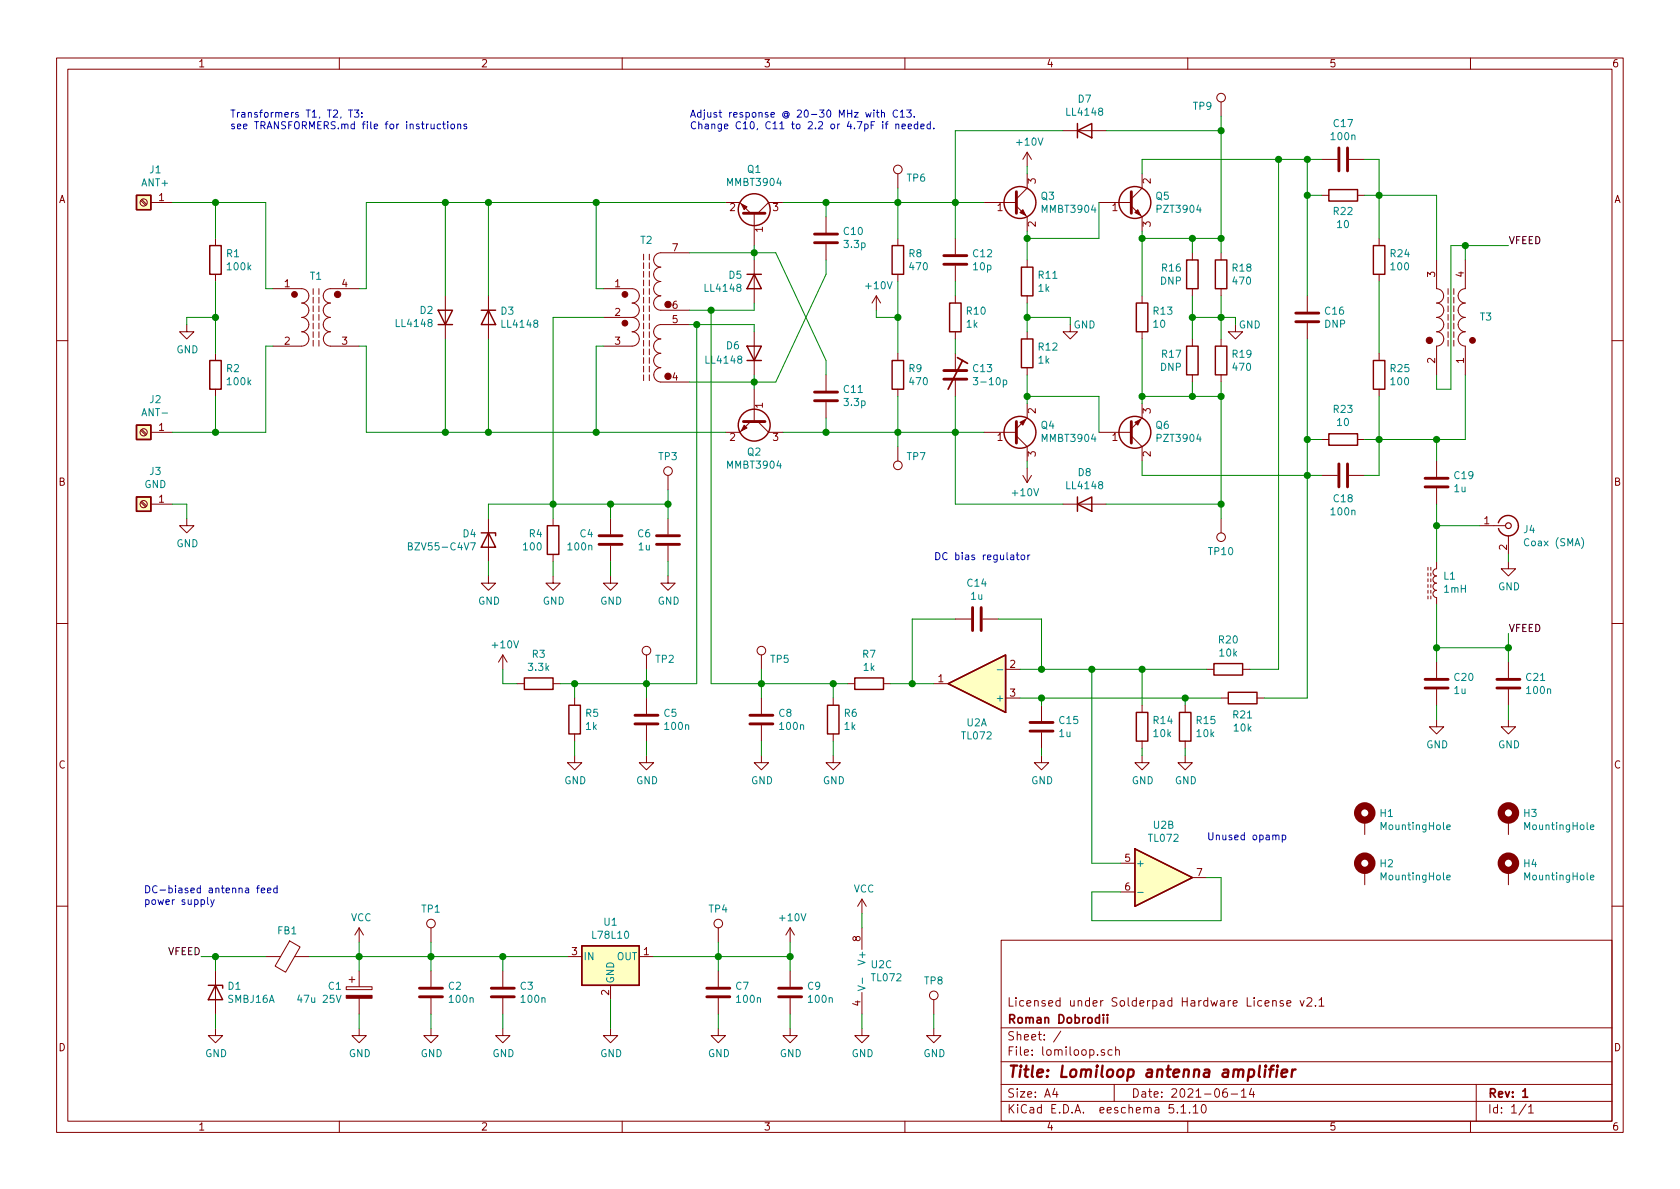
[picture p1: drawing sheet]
<svg xmlns="http://www.w3.org/2000/svg" width="297mm" height="210mm" viewBox="0 0 297 210" stroke-linecap="round" stroke-linejoin="round" font-family="sans-serif">
<g fill="none" stroke="#840000" stroke-width=".18">
<path d="M10 10.3h277v189.9h-277zM12 12.2h273v186.1h-273zM60 10.3v1.9M110 10.3v1.9M160 10.3v1.9M210 10.3v1.9M215.9 18v2.6M260 10.3v1.9M24.9 35.5l.9 .8M25.1 35.3l.8 .8M26.7 35.8h3.8M128.3 35.8h2.5l1.9 1.9"/>
<path d="M133.3 37.7v5.7M138.4 35.8h-2.5l-1.9 1.9M146 38.3v2.8M158.7 30.7v2.6M174 35.8h5.7M179.7 36.4l1.9 1.9v2.6M181.6 26.9v2.6M181.6 30.7v2.6l-1.9 1.9M181.6 26.9l-.8 1.3M181.6 26.9l.8 1.3M188 23.1h7.6M194.3 35.8h5.7"/>
<path d="M200 36.4l1.9 1.9v2.6M201.9 30.7v2.6l-1.9 1.9M233.7 34.5h1.2M233.7 28.2h2.8M238.5 28.2h2.8M240 34.5h1.3M33 57.4v1.3h1.3l-1.3 1.2-1.3-1.2h1.3M38.1 42.2v1.2M38.1 48.5v1.3M48.3 51h5a1.27 1.27 0 0 1 1.3 1.3 1.27 1.27 0 0 1-1.3 1.3 1.27 1.27 0 0 1 1.3 1.3 1.27 1.27 0 0 1-1.3 1.2 1.27 1.27 0 0 1 1.3 1.3 1.27 1.27 0 0 1-1.3 1.3 1.27 1.27 0 0 1 1.3 1.2 1.27 1.27 0 0 1-1.3 1.3h-5M55.4 51v1.1M55.4 52.6v1"/>
<path d="M55.4 54.1v1M55.4 55.6v1M55.4 57.1v1.1M55.4 58.7v1M56.4 51v1.1M56.4 52.6v1M56.4 54.1v1M56.4 55.6v1M56.4 57.1v1.1M56.4 58.7v1M63.5 51h-5.1a1.27 1.27 0 0 0-1.3 1.3 1.27 1.27 0 0 0 1.3 1.3 1.27 1.27 0 0 0-1.3 1.3 1.27 1.27 0 0 0 1.3 1.2 1.27 1.27 0 0 0-1.3 1.3 1.27 1.27 0 0 0 1.3 1.3 1.27 1.27 0 0 0-1.2 1.2 1.27 1.27 0 0 0 1.2 1.3h5.1M78.7 52.3v7.6"/>
<path d="M86.4 52.3v7.6M106.7 51h5.1a1.27 1.27 0 0 1 1.2 1.3 1.27 1.27 0 0 1-1.2 1.3 1.27 1.27 0 0 1 1.2 1.3 1.27 1.27 0 0 1-1.2 1.2M106.7 56.1h5.1M111.8 56.1a1.27 1.27 0 0 1 1.2 1.3 1.27 1.27 0 0 1-1.2 1.3 1.27 1.27 0 0 1 1.2 1.2 1.27 1.27 0 0 1-1.2 1.3h-5.1M113.8 45v1M113.8 46.5v1M113.8 48v1M113.8 49.5v1M113.8 51v1.1M113.8 52.6v1M113.8 54.1v1M113.8 55.6v1"/>
<path d="M113.8 57.1v1.1M113.8 58.7v1M114.8 45v1M114.8 46.5v1M114.8 48v1M114.8 49.5v1M114.8 51v1.1M114.8 52.6v1M114.8 54.1v1M114.8 55.6v1M114.8 57.1v1.1M114.8 58.7v1"/>
<path d="M121.9 57.4h-5.1a1.27 1.27 0 0 0-1.2 1.3 1.27 1.27 0 0 0 1.2 1.2 1.27 1.27 0 0 0-1.2 1.3 1.27 1.27 0 0 0 1.2 1.3 1.27 1.27 0 0 0-1.2 1.2 1.27 1.27 0 0 0 1.2 1.3 1.27 1.27 0 0 0-1.2 1.3 1.27 1.27 0 0 0 1.2 1.3h5.1M121.9 44.7h-5.1a1.27 1.27 0 0 0-1.2 1.3 1.27 1.27 0 0 0 1.2 1.2 1.27 1.27 0 0 0-1.2 1.3 1.27 1.27 0 0 0 1.2 1.3 1.27 1.27 0 0 0-1.2 1.2 1.27 1.27 0 0 0 1.2 1.3 1.27 1.27 0 0 0-1.2 1.3 1.27 1.27 0 0 0 1.2 1.3h5.1M133.3 46v7.6M133.3 58.7v7.6M146 43.2v2.8M154.9 52.3l-.7 1.3M154.9 52.3v2.6M154.9 52.3l.8 1.3M158.7 42.2v1.2M158.7 48.5v1.3M168.9 42.2v2.8M168.9 47v2.8"/>
<path d="M168.9 52.3v1.3M168.9 58.7v1.2M181.6 46v1.2M181.6 52.3v1.3M181.6 58.7v1.2M189.2 57.4v1.3h1.3l-1.3 1.2-1.2-1.2h1.2M201.9 52.3v1.3M201.9 58.7v1.2M210.8 44.7v1.3M210.8 51v1.3M210.8 59.9v1.3M215.9 44.7v1.3"/>
<path d="M215.9 51v1.3M215.9 59.9v1.3M218.4 57.4v1.3h1.3l-1.3 1.2-1.2-1.2h1.2M231.1 52.3v2.8M231.1 57.1v2.8M243.8 42.2v1.2M243.8 48.5v1.3M254 46v5a1.27 1.27 0 0 1 1.2 1.3 1.27 1.27 0 0 1-1.2 1.3 1.27 1.27 0 0 1 1.3 1.3 1.27 1.27 0 0 1-1.3 1.2 1.27 1.27 0 0 1 1.3 1.3 1.27 1.27 0 0 1-1.3 1.3 1.27 1.27 0 0 1 1.3 1.2 1.27 1.27 0 0 1-1.3 1.3v5.1M256 51v1.1M256 52.6v1M256 54.1v1M256 55.6v1"/>
<path d="M256 57.1v1.1M256 58.7v1M257 51v1.1M257 52.6v1M257 54.1v1M257 55.6v1M257 57.1v1.1M257 58.7v1M259.1 46v5a1.27 1.27 0 0 0-1.3 1.3 1.27 1.27 0 0 0 1.3 1.3 1.27 1.27 0 0 0-1.3 1.3 1.27 1.27 0 0 0 1.3 1.2 1.27 1.27 0 0 0-1.3 1.3 1.27 1.27 0 0 0 1.3 1.3 1.27 1.27 0 0 0-1.3 1.2 1.27 1.27 0 0 0 1.3 1.3v5.1M10 60.2h2M24.9 76.1l.9 .9M25.1 75.9l.8 .9"/>
<path d="M26.7 76.4h3.8M38.1 62.5v1.2M38.1 68.8v1.3M55.4 60.2v1M56.4 60.2v1M113.8 60.2v1M113.8 61.7v1M113.8 63.2v1.1M113.8 64.8v1M113.8 66.3v1M114.8 60.2v1M114.8 61.7v1"/>
<path d="M114.8 63.2v1.1M114.8 64.8v1M114.8 66.3v1M132.7 74.5l-1.9 1.9h-2.5M133.3 68.8v5.7M134 74.5l1.9 1.9h2.5M146 66.3v2.8M146 71.1v2.8M158.7 62.5v1.2M158.7 68.8v1.3M158.7 79v2.5M168.9 62.5v3"/>
<path d="M168.9 67.1v3M174 76.4h5.7M179.7 77.1l1.9 1.9v2.5M181.6 71.4v2.5l-1.9 1.9M181.6 65v1.3M194.3 76.4h5.7M200 77.1l1.9 1.9v2.5M201.9 71.4v2.5l-1.9 1.9M210.8 66.3v1.3M215.9 66.3v1.3M233.7 77.7h1.2M240 77.7h1.3"/>
<path d="M243.8 62.5v1.2M243.8 68.8v1.3M256 60.2v1M257 60.2v1M285 60.2h2M24.9 88.8l.9 .9M25.1 88.6l.8 .9M26.7 89.1h3.8M33 91.7v1.3h1.3l-1.3 1.2-1.3-1.2h1.3M86.4 91.7v7.6M97.8 91.7v1.3M97.8 98v1.3"/>
<path d="M107.9 91.7v2.8M107.9 96.5v2.8M118.1 84.1v2.5M118.1 91.7v2.8M118.1 96.5v2.8M180.8 84.1l.8 1.2M181.6 82.8v2.5M182.4 84.1l-.8 1.2M188 89.1h7.6M215.9 91.7v2.5M233.7 84.1h2.8M238.5 84.1h2.8"/>
<path d="M254 99.3v1.3a.63 .63 0 0 0-.6 .6 .63 .63 0 0 0 .6 .6 .63 .63 0 0 0-.6 .7 .63 .63 0 0 0 .6 .6 .63 .63 0 0 0-.6 .7 .63 .63 0 0 0 .6 .6 .63 .63 0 0 0-.6 .6 .63 .63 0 0 0 .6 .7v1.2M254 81.5v2.8M254 86.4v2.7M261.6 93h4.6M266.7 99.3v1.3h1.3l-1.3 1.2-1.3-1.2h1.3M266.7 94.7v3.3M10 110.3h2M86.4 101.8v1.3h1.2l-1.2 1.3-1.3-1.3h1.3M88.9 115.8l-.8 1.3M88.9 115.8v2.6M88.9 115.8l.8 1.3M97.8 101.8v1.3h1.3l-1.3 1.3-1.3-1.3h1.3"/>
<path d="M107.9 101.8v1.3h1.3l-1.3 1.3-1.2-1.3h1.2M114.3 115.8v2.6M118.1 101.8v1.3h1.3l-1.3 1.3-1.3-1.3h1.3M134.6 115.8v2.6M168.9 109.5h2.8M173.7 109.5h2.8M177.8 118.4h2.5M213.4 118.4h1.2M219.7 118.4h1.3M252.5 100.3v.5M252.5 101.3v.5M252.5 102.4v.5"/>
<path d="M252.5 103.4v.5M252.5 104.4v.5M252.5 105.4v.5M253 100.3v.5M253 101.3v.5M253 102.4v.5M253 103.4v.5M253 104.4v.5M253 105.4v.5M254 117.1v2.8M266.7 117.1v2.8M285 110.3h2"/>
<path d="M91.4 120.9h1.3M97.8 120.9h1.3M101.6 133.6v1.3h1.3l-1.3 1.2-1.3-1.2h1.3M101.6 123.4v1.3M101.6 129.8v1.3M114.3 133.6v1.3h1.3l-1.3 1.2-1.3-1.2h1.3M114.3 123.4v2.8M114.3 128.3v2.8M134.6 133.6v1.3h1.3l-1.3 1.2-1.3-1.2h1.3M134.6 123.4v2.8M134.6 128.3v2.8M147.3 133.6v1.3h1.3l-1.3 1.2-1.3-1.2h1.3"/>
<path d="M147.3 123.4v1.3M147.3 129.8v1.3M149.9 120.9h1.2M156.2 120.9h1.3M165.1 120.9h2.5M177.8 123.4h2.5M184.1 133.6v1.3h1.3l-1.3 1.2-1.2-1.2h1.2M184.1 124.7v2.8M184.1 129.5v2.8M201.9 133.6v1.3h1.3l-1.3 1.2-1.2-1.2h1.2M201.9 124.7v1.3M201.9 131.1v1.2"/>
<path d="M209.5 133.6v1.3h1.3l-1.3 1.2-1.2-1.2h1.2M209.5 124.7v1.3M209.5 131.1v1.2M215.9 123.4h1.3M222.2 123.4h1.3M254 127.2v1.3h1.3l-1.3 1.3-1.3-1.3h1.3M254 121.9v2.8M266.7 127.2v1.3h1.3l-1.3 1.3-1.3-1.3h1.3M266.7 121.9v2.8M152.4 159v2.5M152.4 159l-.8 1.3M152.4 159l.8 1.3"/>
<path d="M198.1 152.6h2.6M198.1 157.7h2.6M210.8 155.2h2.6M241.3 145v2.6M241.3 153.9v2.6M266.7 145v2.6M266.7 153.9v2.6M10 160.2h2M38.1 171.7v7.6M47 169.2h2.6M51.2 166.4l1.9 1.1-2.6 4.4-1.9-1.1zM52.1 169.2h2.5"/>
<path d="M61.2 174.5h4.6v.5h-4.6zM61.7 173.2h1M62.2 172.7v1M63.5 164.1l-.8 1.2M63.5 164.1v2.5M63.5 171.7v2.8M63.5 176.5v2.8M63.5 164.1l.8 1.2M76.2 164.1v2.5M76.2 171.7v2.8M76.2 176.5v2.8M88.9 171.7v2.8"/>
<path d="M88.9 176.5v2.8M100.3 169.2h2.6M107.9 174.2v2.6M113 169.2h2.6M127 164.1v2.5M127 171.7v2.8M127 176.5v2.8M139.7 164.1l-.8 1.2M139.7 164.1v2.5M139.7 171.7v2.8M139.7 176.5v2.8M139.7 164.1l.8 1.2"/>
<path d="M152.4 164.1v3.8M152.4 175.5v3.8M165.1 176.8v2.5M177 166.3h108v32h-108zM225 177.1l.2-.2 .4 .1 .1 .9M225 176.9v1M226.9 177l-.4-.1-.2 .2 .1 .3 .5 .1v.3h-.6M227.5 177.4l.7-.1v-.3l-.5-.1-.2 .2 .1 .7h.6M229.9 176.9l.3 1 .4-1M231.1 176.6l.2-.2h.3l.3 .2 .1 .3-1 1h1M232.6 177.8v.1M233.2 176.9l.5-.5v1.5"/>
<path d="M233.2 177.9h.9M285 160.2h2M38.1 181.9v1.2h1.3l-1.3 1.3-1.3-1.3h1.3M60 198.3v1.9M63.5 181.9v1.2h1.3l-1.3 1.3-1.3-1.3h1.3M76.2 181.9v1.2h1.3l-1.3 1.3-1.3-1.3h1.3M88.9 181.9v1.2h1.3l-1.3 1.3-1.3-1.3h1.3M107.9 181.9v1.2h1.3l-1.3 1.3-1.2-1.3h1.2M110 198.3v1.9M127 181.9v1.2h1.3l-1.3 1.3-1.3-1.3h1.3M139.7 181.9v1.2h1.3l-1.3 1.3-1.3-1.3h1.3M152.4 181.9v1.2h1.3l-1.3 1.3-1.3-1.3h1.3"/>
<path d="M160 198.3v1.9M165.1 181.9v1.2h1.3l-1.3 1.3-1.3-1.3h1.3M177 194.8h108M177 191.8h108M177 187.8h108M177 181.8h108M186.5 192.5l-.4 1h1M186.8 193v1M187.6 182.3l-1.3 2M195.3 185.7a.37 .37 0 0 0-.6 .1l.1 .2 .5 .2v.1l-.2 .3-.4-.1M196.6 185.7l-.4-.1-.3 .3 .1 .6 .2 .1 .4-.1M197 191.8v3"/>
<path d="M197.3 185.7a.37 .37 0 0 1 .6 .1v.8M197.3 185.1v1.5M208.2 196.7v.1M208.8 195.8l.4-.5v1.5M208.8 196.8h.9M210 198.3v1.9M210.3 196.7v.1M211 195.8l.4-.5v1.5M211 196.8h.8M212.6 195.4l.2-.1a.8 .8 0 0 1 .5 .8 .8 .8 0 0 1-.5 .7 1 1 0 0 1-.2-1.4zM216.9 192.5a.62 .62 0 0 0-.7 .7l.1 .7 .2 .1 .5-.1v-.5l-.1-.2-.4-.1-.3 .3M217.7 193.5h1.1"/>
<path d="M219.5 193l.4-.5v1.5M219.5 194h.8M221.3 192.5l-.4 1h.9M221.6 193v1M260 198.3v1.9M261 191.8v6.5M269.8 195.2l-1.2 2M270.3 195.8l.4-.5v1.5M270.3 196.8h.8"/>
<circle cx="215.9" cy="17.3" r=".76"/>
<circle cx="25.4" cy="35.8" r=".63"/>
<circle cx="158.7" cy="30" r=".76"/>
<circle cx="25.4" cy="76.4" r=".63"/>
<circle cx="25.4" cy="89.1" r=".63"/>
<circle cx="118.1" cy="83.3" r=".76"/>
<circle cx="158.7" cy="82.3" r=".76"/>
<circle cx="215.9" cy="95" r=".76"/>
<circle cx="114.3" cy="115.1" r=".76"/>
<circle cx="134.6" cy="115.1" r=".76"/>
<circle cx="76.2" cy="163.3" r=".76"/>
<circle cx="127" cy="163.3" r=".76"/>
<circle cx="165.1" cy="176" r=".76"/>
</g>
<path d="M169.3 63.2l1.8 1.1M170.2 63.7l-2.6 5.1M195.1 179.4v.2M195.1 179.9v1M195.8 179.4v.2M195.8 179.9v1M269.2 193l.5-.5v1.5M269.2 194h.9" fill="none" stroke="#840000" stroke-width=".3"/>
<path d="M223.7 189.1l-.1 1.3M223.8 188.4v.2l.1-.1-.1-.1v.2M224.4 189.1h.8M225.2 188.4l-.4 .1-.1 .2-.2 1.7M225.8 189.1l-.1 1.3M225.9 188.4v.2M226.6 189.8l1-.2-.1-.4-.5-.1-.4 .3v.9l.2 .1 .6-.1M228.5 189.1l-.2 1.3M229.1 189.1a.55 .55 0 0 0-.7 .4" fill="none" stroke="#840000" stroke-width=".41"/>
<g fill="none" stroke="#840000" stroke-width=".25">
<path d="M24.1 34.5h2.6v2.6h-2.6zM190.5 23.1l2.5-1.3v2.6zM190.5 21.8v2.6M234.9 33.5h5.1v2.1h-5.1zM37.1 43.4h2v5.1h-2zM77.5 54.9h2.5l-1.3 2.5zM77.5 57.4h2.5M85.1 54.9h2.5M86.4 54.9l1.2 2.5h-2.5zM132.1 48.5h2.5M133.3 48.5l1.3 2.5h-2.5zM157.7 43.4h2.1v5.1h-2.1z"/>
<path d="M167.9 53.6h2v5.1h-2zM180.6 47.2h2v5.1h-2zM180.6 59.9h2v5.1h-2zM200.9 53.6h2v5.1h-2zM209.8 46h2v5h-2zM214.9 46h2v5h-2zM242.8 43.4h2.1v5.1h-2.1zM24.1 75.2h2.6v2.5h-2.6zM37.1 63.7h2v5.1h-2zM132.1 61.2h2.5l-1.3 2.5zM132.1 63.7h2.5M157.7 63.7h2.1v5.1h-2.1z"/>
<path d="M209.8 61.2h2v5.1h-2zM214.9 61.2h2v5.1h-2zM234.9 76.7h5.1v2h-5.1zM242.8 63.7h2.1v5.1h-2.1zM24.1 87.9h2.6v2.5h-2.6zM85.1 94.2h2.5v.5M86.4 94.2l1.2 2.6h-2.5zM96.8 93h2v5h-2zM190.5 89.1l2.5-1.2v2.5zM190.5 87.9v2.5M264.9 92.5a1.8 1.8 0 0 1 2-1.3 1.8 1.8 0 0 1 1.6 1.8M268.5 93a1.8 1.8 0 0 1-1.6 1.8 1.8 1.8 0 0 1-2-1.3"/>
<path d="M92.7 119.9h5.1v2h-5.1zM151.1 119.9h5.1v2h-5.1zM214.6 117.3h5.1v2.1h-5.1zM100.6 124.7h2v5.1h-2zM146.3 124.7h2v5.1h-2zM167.6 120.9l10.2-5.1v10.2zM200.9 126h2v5.1h-2zM208.5 126h2.1v5.1h-2.1zM217.2 122.4h5v2.1h-5zM200.7 150.1l10.1 5.1-10.1 5.1zM36.8 174.2h2.6v.5M38.1 174.2l1.3 2.6h-2.6z"/>
<path d="M102.9 167.3h10.1v6.9h-10.1z"/>
<circle cx="133.3" cy="37.1" r="2.82"/>
<circle cx="180.3" cy="35.8" r="2.82"/>
<circle cx="200.7" cy="35.8" r="2.82"/>
<circle cx="133.3" cy="75.2" r="2.82"/>
<circle cx="180.3" cy="76.4" r="2.82"/>
<circle cx="200.7" cy="76.4" r="2.82"/>
</g>
<g fill="none" stroke="#840000" stroke-width=".51">
<path d="M131.4 37.7h3.9M179.7 33.9v3.8M200 33.9v3.8M236.7 26.2v4M238.3 26.2v4M144 41.4h4.1M144 42.9h4.1M166.9 46.7h4M166.9 45.2h4M229.1 56.9h4.1M229.1 55.4h4.1M131.4 74.5h3.9"/>
<path d="M144 69.3h4.1M144 70.9h4.1M166.9 67.1h4M166.9 65.5h4M179.7 74.5v3.9M200 74.5v3.9M105.9 96.3h4.1M105.9 94.7h4.1M116.1 96.3h4M116.1 94.7h4M236.7 82v4.1M238.3 82v4.1"/>
<path d="M252 84.6h4M252 86.1h4M172 107.4v4.1M173.5 107.4v4.1M112.3 128h4M112.3 126.5h4M132.6 128h4.1M132.6 126.5h4.1M182.1 129.3h4.1M182.1 127.8h4.1M252 121.7h4M252 120.1h4"/>
<path d="M264.7 121.7h4M264.7 120.1h4M74.2 176.3h4M74.2 174.7h4M86.9 176.3h4M86.9 174.7h4M125 176.3h4M125 174.7h4M137.7 176.3h4M137.7 174.7h4"/>
</g>
<g fill="none" stroke="#008484" stroke-width=".18">
<path d="M172.1 66.8h.8l-.5 .5 .4 .1 .1 .4-.3 .2-.5-.1M177.4 67.3l.3-.1 .3 .2-.1 .6h-.5M72.2 96.6l.5-.1 .2-.2-.1-.2-.6-.1v1.3h.5l.2-.2v-.3l-.3-.2M83.2 96h.8l-.5 1.3M279.6 95.1a1.47 1.47 0 0 1 0 1.9M176.3 118.4h1M201.1 157.8h1M255.8 155.2l.6-.1v-.3h-.4l-.2 .1 .1 .6h.5M255.8 146.3l.6-.1v-.3h-.4l-.2 .1 .1 .7h.5M281.2 155.2l.6-.1v-.3h-.4l-.2 .1 .1 .6h.5M281.2 146.3l.6-.1v-.3h-.4l-.2 .1 .1 .7h.5M59.5 176l.4 1.3 .4-1.3"/>
<path d="M151.7 174.3l1.3 .4-1.3 .5M152.5 172.9v1"/>
</g>
<g fill="#ffffc2" stroke="#ffffc2" stroke-width=".18">
<path d="M167.6 120.9l10.2-5.1v10.2z"/>
<path d="M24.1 87.9h2.6v2.5h-2.6z"/>
<path d="M24.1 75.2h2.6v2.5h-2.6z"/>
<path d="M24.1 34.5h2.6v2.6h-2.6z"/>
<path d="M200.7 150.1l10.1 5.1-10.1 5.1z"/>
<path d="M102.9 167.3h10.1v6.9h-10.1z"/>
</g>
<g fill="#840000" stroke="#840000" stroke-width=".18">
<path d="M131.6 75.2l.5 .5-1 .5z"/>
<path d="M131.1 36.1l1 .5-.5 .5z"/>
<path d="M200.7 74.7l1-.5-.5 1z"/>
<path d="M200.7 37.6l.5-.5 .5 1z"/>
<path d="M180.3 74.7l1.1-.5-.6 1z"/>
<path d="M180.3 37.6l.5-.5 .6 1z"/>
<path d="M61.2 176h4.6v.5h-4.6z"/>
<circle cx="110.5" cy="52.1" r=".51"/>
<circle cx="110.5" cy="57.1" r=".51"/>
<circle cx="118.1" cy="66.5" r=".56"/>
<circle cx="118.1" cy="53.8" r=".56"/>
<circle cx="52.1" cy="52.1" r=".51"/>
<circle cx="59.7" cy="52.1" r=".56"/>
<circle cx="260.3" cy="60.2" r=".51"/>
<circle cx="252.7" cy="60.2" r=".56"/>
</g>
<g fill="none" stroke="#840000" stroke-width="1.3">
<circle cx="241.3" cy="152.6" r="1.27"/>
<circle cx="241.3" cy="143.8" r="1.27"/>
<circle cx="266.7" cy="152.6" r="1.27"/>
<circle cx="266.7" cy="143.8" r="1.27"/>
</g>
<circle cx="266.7" cy="93" r=".51" fill="none" stroke="#840000" stroke-width=".2"/>
<g fill="none" stroke="#008400" stroke-width=".18">
<path d="M30.5 35.8h16.5v15.2h1.3M38.1 35.8v6.4M78.7 35.8v16.5M86.4 35.8v16.5M105.4 35.8v15.2h1.3M128.3 35.8h-63.5v15.2h-1.3M138.4 35.8h35.6M146 35.8v2.5M158.7 33.3v8.9M181.6 29.5v1.2M188 23.1h-19.1v19.1M194.3 35.8v6.4h-12.7"/>
<path d="M195.6 23.1h20.3M215.9 20.6v24.1M226.1 28.2v90.2h-5.1M231.1 28.2v24.1M231.1 34.5h2.6M233.7 28.2h-31.8v2.5M241.3 34.5h12.7v11.5M241.3 28.2h2.5v14M38.1 56.1h-5.1v1.3M38.1 49.8v12.7M78.7 59.9v16.5M86.4 59.9v16.5"/>
<path d="M106.7 56.1h-8.9v35.6M121.9 57.4h11.4v1.3M121.9 44.7h15.3l8.8 19v2.6M123.2 57.4v63.5h-24.1M125.7 54.9v66h24.2M133.3 43.4v2.6M133.3 53.6v1.3h-11.4M146 46v2.5l-8.8 19.1h-15.3M154.9 54.9v1.2h3.8M158.7 49.8v12.7M168.9 49.8v2.5M168.9 59.9v2.6"/>
<path d="M181.6 40.9v5.1M181.6 53.6v5.1M181.6 56.1h7.6v1.3M201.9 40.9v11.4M201.9 59.9v11.5M201.9 42.2h14M210.8 56.1h7.6v1.3M210.8 42.2v2.5M210.8 52.3v7.6M215.9 52.3v7.6M231.1 59.9v63.5h-7.6M243.8 49.8v12.7"/>
<path d="M259.1 43.4v2.6M266.7 43.4h-10.2v25.4h-2.5v-2.5M38.1 70.1v6.3M48.3 61.2h-1.3v15.2h-16.5M63.5 61.2h1.3v15.2h63.5M106.7 61.2h-1.3v15.2M133.3 66.3v2.5M138.4 76.4h35.6M146 73.9v2.5M158.7 70.1v8.9M168.9 70.1v19h19.1M181.6 70.1h12.7v6.3"/>
<path d="M181.6 66.3v5.1M201.9 70.1h14M210.8 67.6v2.5M215.9 67.6v24.1M231.1 77.7h2.6M243.8 70.1v14h-2.5M254 77.7v3.8M259.1 66.3v11.4h-17.8M30.5 89.1h2.5v2.6M86.4 99.3v2.5M97.8 99.3v2.5M107.9 89.1v2.6"/>
<path d="M107.9 99.3v2.5M118.1 89.1h-31.7v2.6M118.1 86.6v5.1M118.1 99.3v2.5M181.6 81.5v1.3M195.6 89.1h20.3M201.9 81.5v2.6h31.8M254 89.1v10.2M254 93h7.6M266.7 98v1.3M88.9 118.4v2.5h2.5M114.3 118.4v5"/>
<path d="M134.6 118.4v5M168.9 109.5h-7.6v11.4M176.5 109.5h7.6v8.9M180.3 118.4h33.1M193 118.4v34.2h5.1M201.9 118.4v6.3M254 106.9v10.2M254 114.5h12.7M266.7 112v5.1M101.6 120.9v2.5M101.6 131.1v2.5M114.3 131.1v2.5"/>
<path d="M134.6 131.1v2.5M147.3 120.9v2.5M147.3 131.1v2.5M157.5 120.9h7.6M180.3 123.4h35.6M184.1 123.4v1.3M184.1 132.3v1.3M201.9 132.3v1.3M209.5 123.4v1.3M209.5 132.3v1.3M254 124.7v2.5M266.7 124.7v2.5"/>
<path d="M213.4 155.2h2.5v7.6h-22.9v-5.1h5.1M35.6 169.2h11.4M38.1 169.2v2.5M38.1 179.3v2.6M54.6 169.2h45.7M63.5 166.6v5.1M63.5 179.3v2.6M76.2 166.6v5.1M76.2 179.3v2.6M88.9 169.2v2.5M88.9 179.3v2.6M107.9 176.8v5.1"/>
<path d="M115.6 169.2h24.1M127 166.6v5.1M127 179.3v2.6M139.7 166.6v5.1M139.7 179.3v2.6M152.4 161.5v2.6M152.4 179.3v2.6M165.1 179.3v2.6"/>
</g>
<g fill="none" stroke="#0000c2" stroke-width=".18">
<path d="M61.6 19.5h.8M62 19.5v1.2M62.7 19.5h.7l-.4 .4 .4 .2v.4l-.2 .2-.5-.1M64 19.9v.2M154.5 19.5v.1M154.5 19.9v.8M154.9 19.9h.5M155.1 19.5v1l.3 .2M155.9 19.5v1.2M158.7 19.6a.6 .6 0 0 0-.8 .4 .6 .6 0 0 0 .5 .7l.3-.1M159.2 19.8l.3-.3v1.2M160.3 19.5h.8l-.4 .4 .4 .2v.5l-.2 .1-.6-.1"/>
<path d="M64 20.6v.1M77.9 22l-.4-.1-.2 .3 .1 .5h.5M78.3 21.9h.4M78.4 21.5v1.1l.3 .2M79.2 21.5v.1M79.2 21.9v.9M79.8 22l.3-.1 .2 .2v.6l-.3 .1-.3-.3zM80.9 22.1l.2-.2 .3 .1 .1 .8M80.9 21.9v.9M82.5 22l-.3-.1-.2 .2 .1 .2 .4 .1v.3h-.5M155.9 20l.1-.1h.3l.1 .8M156.5 21.9h.5"/>
<path d="M157 21.5l-.3 .2v1.1M158.4 22.1l.2-.2 .3 .1v.8M158.4 21.9v.9M159.2 20.7h.7M159.5 22.3l.6-.1-.1-.2-.3-.1-.2 .2v.6h.5M160.6 22.3l.6-.1-.1-.2-.3-.1-.2 .2v.6h.5M161.6 20.6v.1M162.3 22l-.4-.1-.3 .3 .2 .5h.5M162.3 21.5v1.3M162.8 22.3l.6-.1-.1-.2-.3-.1-.2 .2 .1 .6h.4M164.5 22l-.4-.1-.2 .3 .1 .5h.5M164.5 21.5v1.3"/>
<path d="M165.1 22.7v.1M179.7 98.1h.5M179.9 97.7v1.1l.3 .2M180.6 98.2l.3-.1 .2 .2v.6l-.3 .1-.3-.3zM181.7 98.1v.9M182.1 98.1l-.4 .3M36.7 158.7v1.1l.2 .1M37.3 159.1l.3 .8M37.9 159.1l-.5 1.1-.1 .2M45.4 157h.4M45.8 156.6l-.3 .2v1.1M46.2 157.4l.6-.1v-.2l-.4-.1-.2 .2 .1 .6h.5"/>
<path d="M47.3 157.4l.6-.1-.1-.2-.3-.1-.2 .2v.6h.5M49 157.1l-.4-.1-.2 .3 .1 .5h.5M49 156.6v1.3M225.6 147.8l.2-.1h.3v.8M226.7 147.7h.4l.2 .2-.1 .6h-.5M226.7 147.7v1.2"/>
</g>
<g fill="#008400" stroke="#008400" stroke-width=".25">
<circle cx="78.7" cy="35.8" r=".51"/>
<circle cx="76.2" cy="169.2" r=".51"/>
<circle cx="108" cy="89.1" r=".51"/>
<circle cx="63.5" cy="169.2" r=".51"/>
<circle cx="266.7" cy="114.5" r=".51"/>
<circle cx="139.7" cy="169.2" r=".51"/>
<circle cx="193" cy="118.4" r=".51"/>
<circle cx="78.7" cy="76.4" r=".51"/>
<circle cx="38.1" cy="169.2" r=".51"/>
<circle cx="226.1" cy="28.2" r=".51"/>
<circle cx="184.2" cy="123.4" r=".51"/>
<circle cx="158.8" cy="56.1" r=".51"/>
<circle cx="158.8" cy="76.4" r=".51"/>
<circle cx="184.2" cy="118.4" r=".51"/>
<circle cx="231.1" cy="34.5" r=".51"/>
<circle cx="158.8" cy="35.8" r=".51"/>
<circle cx="231.1" cy="77.7" r=".51"/>
<circle cx="201.9" cy="118.4" r=".51"/>
<circle cx="209.6" cy="123.4" r=".51"/>
<circle cx="133.4" cy="44.7" r=".51"/>
<circle cx="127" cy="169.2" r=".51"/>
<circle cx="133.4" cy="67.6" r=".51"/>
<circle cx="125.7" cy="54.9" r=".51"/>
<circle cx="86.4" cy="35.8" r=".51"/>
<circle cx="123.2" cy="57.4" r=".51"/>
<circle cx="215.9" cy="89.1" r=".51"/>
<circle cx="86.4" cy="76.4" r=".51"/>
<circle cx="215.9" cy="23.1" r=".51"/>
<circle cx="118.1" cy="89.1" r=".51"/>
<circle cx="88.9" cy="169.2" r=".51"/>
<circle cx="210.8" cy="70.1" r=".51"/>
<circle cx="254" cy="93" r=".51"/>
<circle cx="97.8" cy="89.1" r=".51"/>
<circle cx="215.9" cy="56.1" r=".51"/>
<circle cx="210.8" cy="56.1" r=".51"/>
<circle cx="254" cy="77.7" r=".51"/>
<circle cx="215.9" cy="70.1" r=".51"/>
<circle cx="254" cy="114.5" r=".51"/>
<circle cx="259.1" cy="43.4" r=".51"/>
<circle cx="105.4" cy="76.4" r=".51"/>
<circle cx="38.1" cy="76.4" r=".51"/>
<circle cx="181.6" cy="56.1" r=".51"/>
<circle cx="201.9" cy="70.1" r=".51"/>
<circle cx="181.6" cy="70.1" r=".51"/>
<circle cx="38.1" cy="35.8" r=".51"/>
<circle cx="38.1" cy="56.1" r=".51"/>
<circle cx="231.1" cy="84.1" r=".51"/>
<circle cx="215.9" cy="42.2" r=".51"/>
<circle cx="161.3" cy="120.9" r=".51"/>
<circle cx="147.3" cy="120.9" r=".51"/>
<circle cx="146.1" cy="76.4" r=".51"/>
<circle cx="168.9" cy="76.4" r=".51"/>
<circle cx="168.9" cy="35.8" r=".51"/>
<circle cx="201.9" cy="42.2" r=".51"/>
<circle cx="210.8" cy="42.2" r=".51"/>
<circle cx="146.1" cy="35.8" r=".51"/>
<circle cx="181.6" cy="42.2" r=".51"/>
<circle cx="243.8" cy="34.5" r=".51"/>
<circle cx="243.8" cy="77.7" r=".51"/>
<circle cx="134.6" cy="120.9" r=".51"/>
<circle cx="101.6" cy="120.9" r=".51"/>
<circle cx="105.4" cy="35.8" r=".51"/>
<circle cx="114.3" cy="120.9" r=".51"/>
<circle cx="231.1" cy="28.2" r=".51"/>
</g>
<text font-size="2.8" fill="#840000" x="178" y="190.5">Title: Lomiloop antenna amplifier</text>
<g font-size="2.1" fill="#840000">
<text x="178" y="178">Licensed under Solderpad Hardware License v2.1</text>
<text x="178" y="184">Sheet: /</text>
<text x="178" y="181">Roman Dobrodii</text>
<text x="178" y="186.7">File: lomiloop.sch</text>
<text x="178" y="196.9">KiCad E.D.A. eeschema 5.1.10</text>
<text x="178" y="194.1">Size: A4</text>
<text x="200" y="194.1">Date: 2021-06-14</text>
<text x="263" y="194.1">Rev: 1</text>
<text x="263" y="196.9">Id: 1/1</text>
</g>
<g font-size="1.8" fill="#840000">
<text x="35" y="11.9">1</text>
<text x="85" y="11.9">2</text>
<text x="135" y="11.9">3</text>
<text x="185" y="11.9">4</text>
<text x="235" y="11.9">5</text>
<text x="285" y="11.9">6</text>
<text x="10.4" y="35.9">A</text>
<text x="28.1" y="35.6">1</text>
<text x="183.1" y="32.5" transform="rotate(-90 183.1 32.5)">3</text>
<text x="203.5" y="32.5" transform="rotate(-90 203.5 32.5)">2</text>
<text x="285.4" y="35.9">A</text>
<text x="129.1" y="37.3">2</text>
<text x="134.9" y="41" transform="rotate(-90 134.9 41)">1</text>
<text x="136.7" y="37.3">3</text>
<text x="176.4" y="37.3">1</text>
<text x="183.1" y="40.1" transform="rotate(-90 183.1 40.1)">2</text>
<text x="196.7" y="37.3">1</text>
<text x="203.5" y="40.1" transform="rotate(-90 203.5 40.1)">3</text>
<text x="118.9" y="44.4">7</text>
<text x="50.3" y="50.8">1</text>
<text x="60.5" y="50.8">4</text>
<text x="108.7" y="50.8">1</text>
<text x="253.7" y="49" transform="rotate(-90 253.7 49)">3</text>
<text x="258.8" y="49" transform="rotate(-90 258.8 49)">4</text>
<text x="108.7" y="55.9">2</text>
<text x="118.9" y="57.1">5</text>
<text x="118.9" y="54.6">6</text>
<text x="50.3" y="61">2</text>
<text x="60.5" y="61">3</text>
<text x="108.7" y="61">3</text>
<text x="253.7" y="64.2" transform="rotate(-90 253.7 64.2)">2</text>
<text x="258.8" y="64.2" transform="rotate(-90 258.8 64.2)">1</text>
<text x="118.9" y="67.3">4</text>
<text x="28.1" y="76.2">1</text>
<text x="129.1" y="78">2</text>
<text x="134.9" y="72.2" transform="rotate(-90 134.9 72.2)">1</text>
<text x="136.7" y="78">3</text>
<text x="176.4" y="78">1</text>
<text x="183.1" y="73.1" transform="rotate(-90 183.1 73.1)">2</text>
<text x="196.7" y="78">1</text>
<text x="203.5" y="73.1" transform="rotate(-90 203.5 73.1)">3</text>
<text x="183.1" y="80.7" transform="rotate(-90 183.1 80.7)">3</text>
<text x="203.5" y="80.7" transform="rotate(-90 203.5 80.7)">2</text>
<text x="10.4" y="85.9">B</text>
<text x="28.1" y="88.9">1</text>
<text x="285.4" y="85.9">B</text>
<text x="262.4" y="92.7">1</text>
<text x="266.4" y="97.3" transform="rotate(-90 266.4 97.3)">2</text>
<text x="178.6" y="118.1">2</text>
<text x="165.9" y="120.6">1</text>
<text x="178.6" y="123.2">3</text>
<text x="10.4" y="135.9">C</text>
<text x="285.4" y="135.9">C</text>
<text x="198.9" y="152.4">5</text>
<text x="211.6" y="154.9">7</text>
<text x="198.9" y="157.5">6</text>
<text x="152.1" y="166.5" transform="rotate(-90 152.1 166.5)">8</text>
<text x="101.1" y="168.9">3</text>
<text x="113.8" y="168.9">1</text>
<text x="107.7" y="176" transform="rotate(-90 107.7 176)">2</text>
<text x="152.1" y="177.9" transform="rotate(-90 152.1 177.9)">4</text>
<text x="10.4" y="185.9">D</text>
<text x="285.4" y="185.9">D</text>
<text x="35" y="199.9">1</text>
<text x="85" y="199.9">2</text>
<text x="135" y="199.9">3</text>
<text x="185" y="199.9">4</text>
<text x="235" y="199.9">5</text>
<text x="285" y="199.9">6</text>
</g>
<g font-size="1.8" fill="#0000c2">
<text x="40.6" y="20.8">Transformers T1, T2, T3:</text>
<text x="40.6" y="22.9">see TRANSFORMERS.md file for instructions</text>
<text x="121.9" y="20.8">Adjust response @ 20-30 MHz with C13.</text>
<text x="121.9" y="22.9">Change C10, C11 to 2.2 or 4.7pF if needed.</text>
<text x="165.1" y="99.1">DC bias regulator</text>
<text x="213.4" y="148.6">Unused opamp</text>
<text x="25.4" y="158">DC-biased antenna feed</text>
<text x="25.4" y="160">power supply</text>
</g>
<g font-size="1.8" fill="#008484">
<text x="188.7" y="20.5">LL4148</text>
<text x="190.7" y="18.2">D7</text>
<text x="211" y="19.4">TP9</text>
<text x="235.9" y="22.5">C17</text>
<text x="179.9" y="25.7">+10V</text>
<text x="235.5" y="24.8">100n</text>
<text x="25.1" y="33">ANT+</text>
<text x="26.5" y="30.7">J1</text>
<text x="128.7" y="32.9">MMBT3904</text>
<text x="132.2" y="30.6">Q1</text>
<text x="160.4" y="32.1">TP6</text>
<text x="184.1" y="35.3">Q3</text>
<text x="204.4" y="35.3">Q5</text>
<text x="149.3" y="41.5">C10</text>
<text x="184.4" y="37.6">MMBT3904</text>
<text x="204.8" y="37.6">PZT3904</text>
<text x="235.8" y="38">R22</text>
<text x="236.5" y="40.3">10</text>
<text x="40.1" y="45.5">R1</text>
<text x="40.3" y="47.8">100k</text>
<text x="113.3" y="43.1">T2</text>
<text x="149.4" y="43.9">3.3p</text>
<text x="160.7" y="45.5">R8</text>
<text x="160.9" y="47.8">470</text>
<text x="172.1" y="45.5">C12</text>
<text x="172.2" y="47.8">10p</text>
<text x="245.9" y="45.5">R24</text>
<text x="246" y="47.8">100</text>
<text x="54.9" y="49.5">T1</text>
<text x="124.8" y="51.6">LL4148</text>
<text x="128.9" y="49.3">D5</text>
<text x="153.2" y="51.1">+10V</text>
<text x="183.6" y="51.6">1k</text>
<text x="183.7" y="49.3">R11</text>
<text x="205.2" y="50.3">DNP</text>
<text x="205.5" y="48">R16</text>
<text x="218" y="48">R18</text>
<text x="218.1" y="50.3">470</text>
<text x="70.2" y="57.8">LL4148</text>
<text x="74.3" y="55.5">D2</text>
<text x="88.6" y="55.6">D3</text>
<text x="88.8" y="58">LL4148</text>
<text x="170.9" y="58">1k</text>
<text x="171" y="55.6">R10</text>
<text x="189.8" y="58.1">GND</text>
<text x="204" y="55.6">R13</text>
<text x="204" y="58">10</text>
<text x="219" y="58.1">GND</text>
<text x="234.2" y="58">DNP</text>
<text x="234.3" y="55.6">C16</text>
<text x="261.7" y="56.7">T3</text>
<text x="31.2" y="62.5">GND</text>
<text x="40.1" y="65.8">R2</text>
<text x="124.9" y="64.3">LL4148</text>
<text x="128.5" y="61.8">D6</text>
<text x="160.7" y="65.8">R9</text>
<text x="172.1" y="65.8">C13</text>
<text x="183.6" y="64.3">1k</text>
<text x="183.7" y="62">R12</text>
<text x="205.2" y="65.6">DNP</text>
<text x="205.5" y="63.3">R17</text>
<text x="218" y="63.3">R19</text>
<text x="218.1" y="65.6">470</text>
<text x="245.9" y="65.8">R25</text>
<text x="26.5" y="71.3">J2</text>
<text x="40.3" y="68.1">100k</text>
<text x="149.3" y="69.5">C11</text>
<text x="149.4" y="71.8">3.3p</text>
<text x="160.9" y="68.1">470</text>
<text x="172.8" y="68.1">3-10p</text>
<text x="246" y="68.1">100</text>
<text x="25.3" y="73.6">ANT-</text>
<text x="184.1" y="75.8">Q4</text>
<text x="204.4" y="75.8">Q6</text>
<text x="235.8" y="73">R23</text>
<text x="236.5" y="75.3">10</text>
<text x="26.5" y="84">J3</text>
<text x="116.5" y="81.4">TP3</text>
<text x="128.7" y="82.9">MMBT3904</text>
<text x="132.2" y="80.6">Q2</text>
<text x="160.4" y="81.4">TP7</text>
<text x="184.4" y="78.2">MMBT3904</text>
<text x="204.8" y="78.2">PZT3904</text>
<text x="25.5" y="86.3">GND</text>
<text x="179.1" y="87.8">+10V</text>
<text x="188.7" y="86.5">LL4148</text>
<text x="190.7" y="84.2">D8</text>
<text x="235.9" y="88.8">C18</text>
<text x="257.1" y="87">1u</text>
<text x="257.2" y="84.7">C19</text>
<text x="81.9" y="95">D4</text>
<text x="93.6" y="95">R4</text>
<text x="102.6" y="95">C4</text>
<text x="112.8" y="95">C6</text>
<text x="235.5" y="91.1">100n</text>
<text x="269.4" y="94.3">J4</text>
<text x="31.2" y="96.8">GND</text>
<text x="72.8" y="97.3">BZV55-C4V7</text>
<text x="92.7" y="97.3">100</text>
<text x="100.6" y="97.3">100n</text>
<text x="112.9" y="97.3">1u</text>
<text x="213.8" y="98.2">TP10</text>
<text x="269.8" y="96.6">Coax (SMA)</text>
<text x="84.5" y="106.9">GND</text>
<text x="96" y="106.9">GND</text>
<text x="106.1" y="106.9">GND</text>
<text x="116.3" y="106.9">GND</text>
<text x="171.1" y="103.8">C14</text>
<text x="171.7" y="106.1">1u</text>
<text x="255.3" y="102.5">L1</text>
<text x="255.4" y="104.8">1mH</text>
<text x="264.9" y="104.4">GND</text>
<text x="215.5" y="113.8">R20</text>
<text x="87.2" y="114.6">+10V</text>
<text x="93.5" y="118.6">3.3k</text>
<text x="94.1" y="116.3">R3</text>
<text x="116" y="117.2">TP2</text>
<text x="136.3" y="117.2">TP5</text>
<text x="152.6" y="116.3">R7</text>
<text x="152.7" y="118.6">1k</text>
<text x="215.7" y="116.1">10k</text>
<text x="176.6" y="124.1">+</text>
<text x="257.1" y="122.7">1u</text>
<text x="257.2" y="120.4">C20</text>
<text x="269.9" y="120.4">C21</text>
<text x="270.1" y="122.7">100n</text>
<text x="103.6" y="126.8">R5</text>
<text x="103.6" y="129.1">1k</text>
<text x="117.4" y="126.8">C5</text>
<text x="117.7" y="129.1">100n</text>
<text x="137.7" y="126.8">C8</text>
<text x="138" y="129.1">100n</text>
<text x="149.3" y="126.8">R6</text>
<text x="149.3" y="129.1">1k</text>
<text x="170.2" y="130.8">TL072</text>
<text x="170.9" y="128.4">U2A</text>
<text x="187.3" y="130.3">1u</text>
<text x="187.4" y="128">C15</text>
<text x="204" y="128">R14</text>
<text x="204" y="130.3">10k</text>
<text x="211.6" y="128">R15</text>
<text x="211.7" y="130.3">10k</text>
<text x="218.1" y="127">R21</text>
<text x="218.2" y="129.4">10k</text>
<text x="252.2" y="132.3">GND</text>
<text x="264.9" y="132.3">GND</text>
<text x="99.8" y="138.7">GND</text>
<text x="112.5" y="138.7">GND</text>
<text x="132.8" y="138.7">GND</text>
<text x="145.5" y="138.7">GND</text>
<text x="182.3" y="138.7">GND</text>
<text x="200.1" y="138.7">GND</text>
<text x="207.7" y="138.7">GND</text>
<text x="203.2" y="148.9">TL072</text>
<text x="204" y="146.6">U2B</text>
<text x="244.1" y="144.5">H1</text>
<text x="244.4" y="146.8">MountingHole</text>
<text x="269.5" y="144.5">H3</text>
<text x="269.8" y="146.8">MountingHole</text>
<text x="200.8" y="153.3">+</text>
<text x="244.1" y="153.4">H2</text>
<text x="244.4" y="155.7">MountingHole</text>
<text x="269.5" y="153.4">H4</text>
<text x="269.8" y="155.7">MountingHole</text>
<text x="74.6" y="161.4">TP1</text>
<text x="125.4" y="161.4">TP4</text>
<text x="150.9" y="157.8">VCC</text>
<text x="49.1" y="165.2">FB1</text>
<text x="62" y="162.9">VCC</text>
<text x="104.9" y="166">L78L10</text>
<text x="106.8" y="163.7">U1</text>
<text x="138" y="162.9">+10V</text>
<text x="103.1" y="169.8">IN</text>
<text x="108.6" y="174" transform="rotate(-90 108.6 174)">GND</text>
<text x="109" y="169.8">OUT</text>
<text x="153" y="170.2" transform="rotate(-90 153 170.2)">V+</text>
<text x="154.1" y="171.2">U2C</text>
<text x="154.2" y="173.5">TL072</text>
<text x="40.3" y="175">D1</text>
<text x="40.3" y="177.3">SMBJ16A</text>
<text x="53.1" y="177.3">47u 25V</text>
<text x="58.1" y="175">C1</text>
<text x="79.3" y="175">C2</text>
<text x="79.6" y="177.3">100n</text>
<text x="92" y="175">C3</text>
<text x="92.3" y="177.3">100n</text>
<text x="130.1" y="175">C7</text>
<text x="130.4" y="177.3">100n</text>
<text x="142.8" y="175">C9</text>
<text x="143.1" y="177.3">100n</text>
<text x="163.5" y="174.1">TP8</text>
<text x="36.3" y="186.9">GND</text>
<text x="61.7" y="186.9">GND</text>
<text x="74.4" y="186.9">GND</text>
<text x="87.1" y="186.9">GND</text>
<text x="106.1" y="186.9">GND</text>
<text x="125.2" y="186.9">GND</text>
<text x="137.9" y="186.9">GND</text>
<text x="150.6" y="186.9">GND</text>
<text x="163.3" y="186.9">GND</text>
</g>
<g font-size="1.8">
<text x="266.7" y="43.2">VFEED</text>
<text x="266.7" y="111.8">VFEED</text>
<text x="29.7" y="168.9">VFEED</text>
</g>
</svg>
